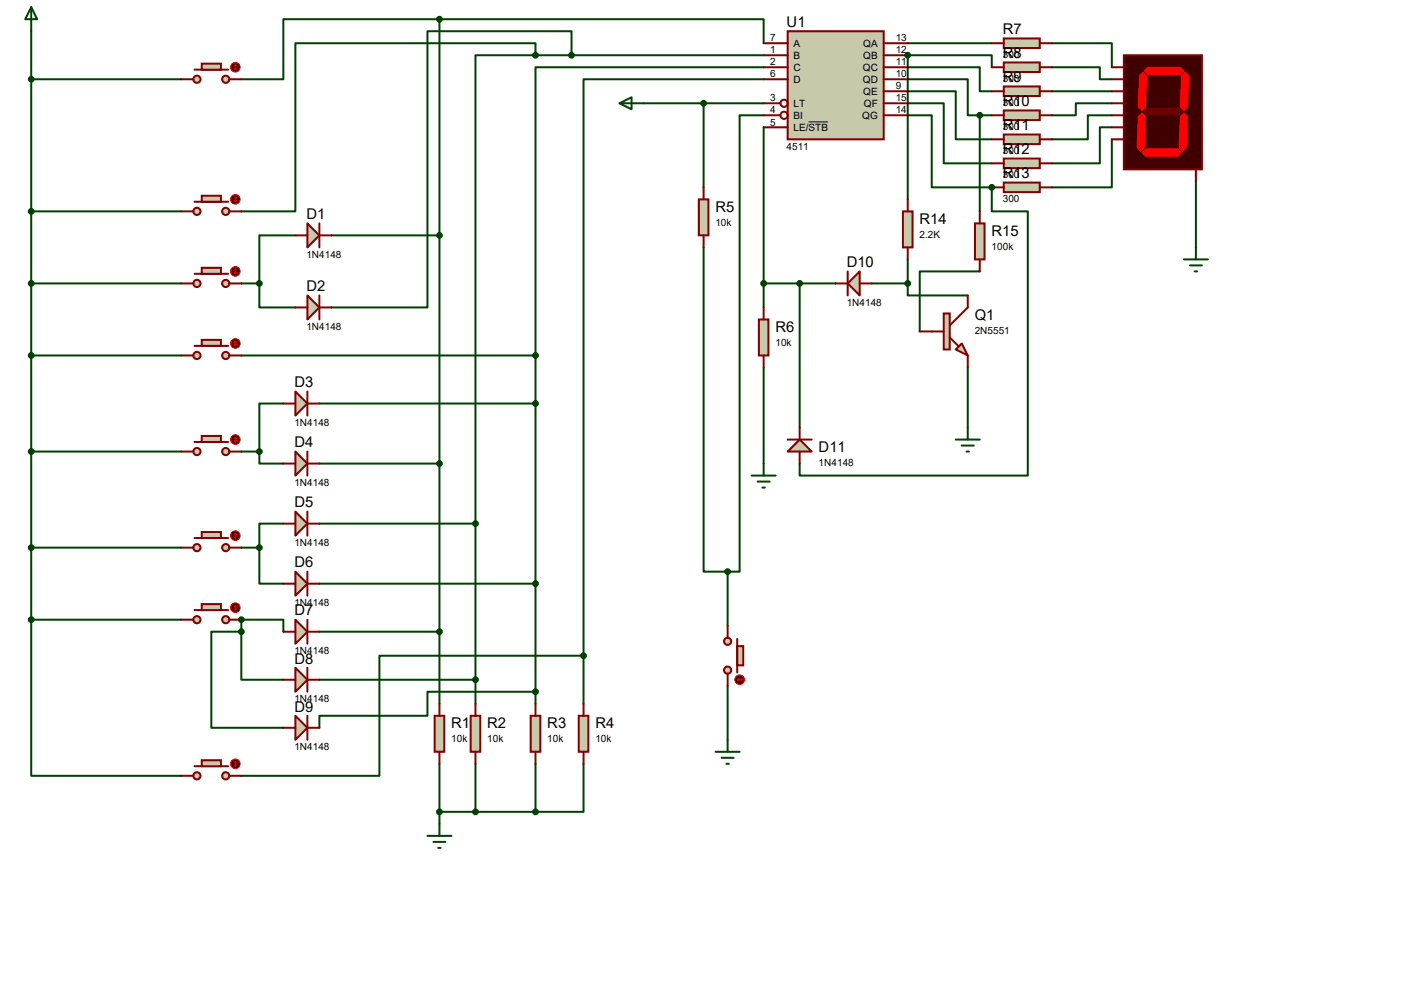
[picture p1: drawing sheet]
<svg xmlns="http://www.w3.org/2000/svg" width="297mm" height="210mm" viewBox="0 0 297 210" stroke-linecap="round" stroke-linejoin="round" font-family="sans-serif">
<g fill="none" stroke="#004000" stroke-width=".42">
<path d="M161.5 14.2h-48.2v61M161.5 16.8h-38.1v121.9M192 14.2h15.3v5.1h2.5M192 19.3h10.2v10.2h7.6M192 11.7h17.8v2.5M192 9.1h17.8M222.5 9.1h12.7v5.1M222.5 14.2h10.2v2.6h2.5M222.5 19.3h12.7M192 21.8h7.6v12.7h10.2M235.2 21.8h-7.6v2.6h-5.1M235.2 24.4h-5.1v5.1h-7.6"/>
<path d="M235.2 26.9h-2.5v7.6h-10.2M235.2 29.5v10.1h-12.7M253 38.4v13.9M51.1 59.9h3.8M54.9 59.9v5.1h7.6M62.5 49.8h-7.6v10.1M51.1 75.2h62.2M113.3 75.2v48.2h-45.7M161.5 77.7v20.3M51.1 95.5h3.8M54.9 95.5v2.5h5M59.9 85.3h-5v10.2"/>
<path d="M67.6 85.3h45.7M51.1 115.8h3.8M54.9 115.8v7.6h5M59.9 110.7h-5v5.1M67.6 110.7h33v38.1M123.4 138.7h-43.1v25.4h-29.2M123.4 138.7v10.1M67.6 143.8h33M153.9 145v11.5M93 171.7h20.3M93 161.5v12.7M100.6 161.5v10.2"/>
<path d="M113.3 161.5v10.2M123.4 161.5v10.2h-10.1"/>
</g>
<circle cx="192" cy="11.7" r=".21" fill="#004000"/>
<path d="M192 16.8h12.7v7.6h2.6M192 11.7v30.5M161.5 26.9v38.1M192 24.4h5.1v15.2h12.7M207.3 24.4h2.5M207.3 24.4v20.3" fill="none" stroke="#004000" stroke-width=".42"/>
<circle cx="209.8" cy="39.6" r=".21" fill="#004000"/>
<g fill="none" stroke="#004000" stroke-width=".42">
<path d="M6.6 16.8h31.8M6.6 6.6v124.5M161.5 24.4h-5v96.5h-2.6M209.8 39.6v5.1h7.6v55.9h-48.2v-2.6M6.6 59.9h31.8M6.6 44.7h31.8M148.8 52.3v68.6h5.1M161.5 59.9h15.3M169.2 59.9v30.5M6.6 75.2h31.8M6.6 95.5h31.8M6.6 115.8h31.8"/>
<path d="M6.6 131.1v33h31.8M6.6 131.1h31.8M51.1 131.1h8.8v2.5M153.9 120.9v11.4"/>
</g>
<circle cx="51.1" cy="131.1" r=".21" fill="#004000"/>
<g fill="none" stroke="#004000" stroke-width=".42">
<path d="M93 4.1h-33.1v12.7h-8.8M93 4.1h68.5v5M93 4.1v144.7M113.3 11.7h-12.7v99M113.3 11.7v-2.6h-50.8v35.6h-11.4M113.3 11.7h48.2M120.9 11.7v-5.1h-30.5v58.4h-20.3M136.1 21.8h25.4M148.8 21.8v17.8M70.1 49.8h22.9M184.4 59.9h7.6M192 59.9v2.6h12.7"/>
<path d="M192 54.9v5M207.3 57.4h-12.7v12.7M204.7 77.7v12.7M67.6 98h25.4M51.1 133.6v10.2h8.8M51.1 133.6h-6.4v20.3h15.2M51.1 131.1v2.5M67.6 133.6h25.4M113.3 123.4v25.4M113.3 146.3h-22.9v5.1h-22.8v2.5"/>
</g>
<g fill="#c8c8aa" stroke="#800000" stroke-width=".42">
<circle cx="47.8" cy="16.8" r=".76"/>
<circle cx="41.7" cy="16.8" r=".76"/>
</g>
<path d="M41.1 14.7h7.2" fill="none" stroke="#800000" stroke-width=".42"/>
<path d="M42.7 13.5h4v1.2h-4z" fill="#c8c8aa" stroke="#800000" stroke-width=".42"/>
<path d="M38.4 16.8h2.5M48.5 16.8h2.6" fill="none" stroke="#800000" stroke-width=".42"/>
<circle cx="49.8" cy="14.2" r="1.02" fill="#400000" stroke="#f00" stroke-width=".21"/>
<path d="M49.5 14.5l.3 .2M49.8 13.7v1M49.8 13.7l-.3 .3M49.8 13.7l.2 .3M50 14.5l-.2 .2" fill="none" stroke="#f00" stroke-width=".21"/>
<g fill="#c8c8aa" stroke="#800000" stroke-width=".42">
<circle cx="47.8" cy="44.7" r=".76"/>
<circle cx="41.7" cy="44.7" r=".76"/>
</g>
<path d="M41.1 42.7h7.2" fill="none" stroke="#800000" stroke-width=".42"/>
<path d="M42.7 41.4h4v1.3h-4z" fill="#c8c8aa" stroke="#800000" stroke-width=".42"/>
<path d="M38.4 44.7h2.5M48.5 44.7h2.6" fill="none" stroke="#800000" stroke-width=".42"/>
<circle cx="49.8" cy="42.2" r="1.02" fill="#400000" stroke="#f00" stroke-width=".21"/>
<path d="M49.5 42.4l.3 .3M49.8 41.7v1M49.8 41.7l-.3 .2M49.8 41.7l.2 .2M50 42.4l-.2 .3" fill="none" stroke="#f00" stroke-width=".21"/>
<g fill="#c8c8aa" stroke="#800000" stroke-width=".42">
<circle cx="47.8" cy="115.8" r=".76"/>
<circle cx="41.7" cy="115.8" r=".76"/>
</g>
<path d="M41.1 113.8h7.2" fill="none" stroke="#800000" stroke-width=".42"/>
<path d="M42.7 112.5h4v1.3h-4z" fill="#c8c8aa" stroke="#800000" stroke-width=".42"/>
<path d="M38.4 115.8h2.5M48.5 115.8h2.6" fill="none" stroke="#800000" stroke-width=".42"/>
<circle cx="49.8" cy="113.3" r="1.02" fill="#400000" stroke="#f00" stroke-width=".21"/>
<path d="M49.5 113.5l.3 .3M49.8 112.8v1M49.8 112.8l-.3 .2M49.8 112.8l.2 .2M50 113.5l-.2 .3" fill="none" stroke="#f00" stroke-width=".21"/>
<g fill="#c8c8aa" stroke="#800000" stroke-width=".42">
<circle cx="47.8" cy="131.1" r=".76"/>
<circle cx="41.7" cy="131.1" r=".76"/>
</g>
<path d="M41.1 129h7.2" fill="none" stroke="#800000" stroke-width=".42"/>
<path d="M42.7 127.8h4v1.2h-4z" fill="#c8c8aa" stroke="#800000" stroke-width=".42"/>
<path d="M38.4 131.1h2.5M48.5 131.1h2.6" fill="none" stroke="#800000" stroke-width=".42"/>
<circle cx="49.8" cy="128.5" r="1.02" fill="#400000" stroke="#f00" stroke-width=".21"/>
<path d="M49.5 128.8l.3 .2M49.8 128v1M49.8 128l-.3 .3M49.8 128l.2 .3M50 128.8l-.2 .2" fill="none" stroke="#f00" stroke-width=".21"/>
<path d="M166.6 6.6h20.3v22.9h-20.3z" fill="#c8c8aa" stroke="#800000" stroke-width=".42"/>
<g fill="none" stroke="#800000" stroke-width=".42">
<path d="M161.5 9.1h5.1M161.5 11.7h5.1M161.5 14.2h5.1M161.5 16.8h5.1M186.9 9.1h5.1M186.9 11.7h5.1M186.9 14.2h5.1M186.9 16.8h5.1M186.9 19.3h5.1M161.5 21.8h3.6M161.5 24.4h3.6M161.5 26.9h5.1"/>
<path d="M186.9 21.8h5.1M186.9 24.4h5.1"/>
<circle cx="165.9" cy="24.4" r=".76"/>
<circle cx="165.9" cy="21.8" r=".76"/>
</g>
<path d="M171.1 25.8h4.1" fill="none" stroke="#000" stroke-width=".21"/>
<path d="M91.9 151.4h2.1v7.6h-2.1z" fill="#c8c8aa" stroke="#800000" stroke-width=".42"/>
<path d="M93 148.8v2.6M93 159v2.5" fill="none" stroke="#800000" stroke-width=".42"/>
<path d="M99.6 151.4h2v7.6h-2z" fill="#c8c8aa" stroke="#800000" stroke-width=".42"/>
<path d="M100.6 148.8v2.6M100.6 159v2.5" fill="none" stroke="#800000" stroke-width=".42"/>
<path d="M112.3 151.4h2v7.6h-2z" fill="#c8c8aa" stroke="#800000" stroke-width=".42"/>
<path d="M113.3 148.8v2.6M113.3 159v2.5" fill="none" stroke="#800000" stroke-width=".42"/>
<path d="M122.4 151.4h2.1v7.6h-2.1z" fill="#c8c8aa" stroke="#800000" stroke-width=".42"/>
<path d="M123.4 148.8v2.6M123.4 159v2.5" fill="none" stroke="#800000" stroke-width=".42"/>
<g fill="#c8c8aa" stroke="#800000" stroke-width=".42">
<circle cx="47.8" cy="95.5" r=".76"/>
<circle cx="41.7" cy="95.5" r=".76"/>
</g>
<path d="M41.1 93.5h7.2" fill="none" stroke="#800000" stroke-width=".42"/>
<path d="M42.7 92.2h4v1.3h-4z" fill="#c8c8aa" stroke="#800000" stroke-width=".42"/>
<path d="M38.4 95.5h2.5M48.5 95.5h2.6" fill="none" stroke="#800000" stroke-width=".42"/>
<circle cx="49.8" cy="93" r="1.02" fill="#400000" stroke="#f00" stroke-width=".21"/>
<path d="M49.5 93.2l.3 .3M49.8 92.5v1M49.8 92.5l-.3 .2M49.8 92.5l.2 .2M50 93.2l-.2 .3" fill="none" stroke="#f00" stroke-width=".21"/>
<g fill="#c8c8aa" stroke="#800000" stroke-width=".42">
<circle cx="47.8" cy="59.9" r=".76"/>
<circle cx="41.7" cy="59.9" r=".76"/>
</g>
<path d="M41.1 57.9h7.2" fill="none" stroke="#800000" stroke-width=".42"/>
<path d="M42.7 56.6h4v1.3h-4z" fill="#c8c8aa" stroke="#800000" stroke-width=".42"/>
<path d="M38.4 59.9h2.5M48.5 59.9h2.6" fill="none" stroke="#800000" stroke-width=".42"/>
<circle cx="49.8" cy="57.4" r="1.02" fill="#400000" stroke="#f00" stroke-width=".21"/>
<path d="M49.5 57.7l.3 .2M49.8 56.9v1M49.8 56.9l-.3 .2M49.8 56.9l.2 .2M50 57.7l-.2 .2" fill="none" stroke="#f00" stroke-width=".21"/>
<g fill="#c8c8aa" stroke="#800000" stroke-width=".42">
<circle cx="47.8" cy="75.2" r=".76"/>
<circle cx="41.7" cy="75.2" r=".76"/>
</g>
<path d="M41.1 73.2h7.2" fill="none" stroke="#800000" stroke-width=".42"/>
<path d="M42.7 71.9h4v1.3h-4z" fill="#c8c8aa" stroke="#800000" stroke-width=".42"/>
<path d="M38.4 75.2h2.5M48.5 75.2h2.6" fill="none" stroke="#800000" stroke-width=".42"/>
<circle cx="49.8" cy="72.6" r="1.02" fill="#400000" stroke="#f00" stroke-width=".21"/>
<path d="M49.5 72.9l.3 .3M49.8 72.1v1.1M49.8 72.1l-.3 .3M49.8 72.1l.2 .3M50 72.9l-.2 .3" fill="none" stroke="#f00" stroke-width=".21"/>
<path d="M65 47.2l2.6 2.6-2.6 2.5z" fill="#c8c8aa" stroke="#800000" stroke-width=".42"/>
<path d="M62.5 49.8h2.5M67.6 47.2v5.1M67.6 49.8h2.5" fill="none" stroke="#800000" stroke-width=".42"/>
<path d="M65 62.5l2.6 2.5-2.6 2.6z" fill="#c8c8aa" stroke="#800000" stroke-width=".42"/>
<path d="M62.5 65h2.5M67.6 62.5v5.1M67.6 65h2.5" fill="none" stroke="#800000" stroke-width=".42"/>
<g fill="#004000" stroke="#004000" stroke-width=".42">
<circle cx="54.9" cy="59.9" r=".51"/>
<circle cx="113.3" cy="75.2" r=".51"/>
</g>
<path d="M62.5 82.8l2.5 2.5-2.5 2.6z" fill="#c8c8aa" stroke="#800000" stroke-width=".42"/>
<path d="M59.9 85.3h2.6M65 82.8v5.1M65 85.3h2.6" fill="none" stroke="#800000" stroke-width=".42"/>
<path d="M62.5 95.5l2.5 2.5-2.5 2.6z" fill="#c8c8aa" stroke="#800000" stroke-width=".42"/>
<path d="M59.9 98h2.6M65 95.5v5.1M65 98h2.6" fill="none" stroke="#800000" stroke-width=".42"/>
<g fill="#004000" stroke="#004000" stroke-width=".42">
<circle cx="54.9" cy="95.5" r=".51"/>
<circle cx="113.3" cy="85.3" r=".51"/>
</g>
<path d="M62.5 108.2l2.5 2.5-2.5 2.6z" fill="#c8c8aa" stroke="#800000" stroke-width=".42"/>
<path d="M59.9 110.7h2.6M65 108.2v5.1M65 110.7h2.6" fill="none" stroke="#800000" stroke-width=".42"/>
<path d="M62.5 120.9l2.5 2.5-2.5 2.6z" fill="#c8c8aa" stroke="#800000" stroke-width=".42"/>
<path d="M59.9 123.4h2.6M65 120.9v5.1M65 123.4h2.6" fill="none" stroke="#800000" stroke-width=".42"/>
<g fill="#004000" stroke="#004000" stroke-width=".42">
<circle cx="100.6" cy="110.7" r=".51"/>
<circle cx="54.9" cy="115.8" r=".51"/>
<circle cx="113.3" cy="123.4" r=".51"/>
</g>
<path d="M62.5 131.1l2.5 2.5-2.5 2.5z" fill="#c8c8aa" stroke="#800000" stroke-width=".42"/>
<path d="M59.9 133.6h2.6M65 131.1v5M65 133.6h2.6" fill="none" stroke="#800000" stroke-width=".42"/>
<path d="M62.5 141.2l2.5 2.6-2.5 2.5z" fill="#c8c8aa" stroke="#800000" stroke-width=".42"/>
<path d="M59.9 143.8h2.6M65 141.2v5.1M65 143.8h2.6" fill="none" stroke="#800000" stroke-width=".42"/>
<path d="M62.5 151.4l2.5 2.5-2.5 2.6z" fill="#c8c8aa" stroke="#800000" stroke-width=".42"/>
<path d="M59.9 153.9h2.6M65 151.4v5.1M65 153.9h2.6" fill="none" stroke="#800000" stroke-width=".42"/>
<circle cx="100.6" cy="143.8" r=".51" fill="#004000" stroke="#004000" stroke-width=".42"/>
<g fill="#c8c8aa" stroke="#800000" stroke-width=".42">
<circle cx="47.8" cy="164.1" r=".76"/>
<circle cx="41.7" cy="164.1" r=".76"/>
</g>
<path d="M41.1 162.1h7.2" fill="none" stroke="#800000" stroke-width=".42"/>
<path d="M42.7 160.8h4v1.3h-4z" fill="#c8c8aa" stroke="#800000" stroke-width=".42"/>
<path d="M38.4 164.1h2.5M48.5 164.1h2.6" fill="none" stroke="#800000" stroke-width=".42"/>
<circle cx="49.8" cy="161.5" r="1.02" fill="#400000" stroke="#f00" stroke-width=".21"/>
<path d="M49.5 161.8l.3 .3M49.8 161v1.1M49.8 161l-.3 .3M49.8 161l.2 .3M50 161.8l-.2 .3" fill="none" stroke="#f00" stroke-width=".21"/>
<g fill="#004000" stroke="#004000" stroke-width=".42">
<circle cx="123.4" cy="138.7" r=".51"/>
<circle cx="100.6" cy="171.7" r=".51"/>
<circle cx="113.3" cy="171.7" r=".51"/>
</g>
<path d="M147.8 42.2h2.1v7.6h-2.1z" fill="#c8c8aa" stroke="#800000" stroke-width=".42"/>
<path d="M148.8 39.6v2.6M148.8 49.8v2.5" fill="none" stroke="#800000" stroke-width=".42"/>
<path d="M160.5 67.6h2.1v7.6h-2.1z" fill="#c8c8aa" stroke="#800000" stroke-width=".42"/>
<path d="M161.5 65v2.6M161.5 75.2v2.5" fill="none" stroke="#800000" stroke-width=".42"/>
<g fill="#c8c8aa" stroke="#800000" stroke-width=".42">
<circle cx="153.9" cy="141.7" r=".76"/>
<circle cx="153.9" cy="135.6" r=".76"/>
</g>
<path d="M156 135.1v7.1" fill="none" stroke="#800000" stroke-width=".42"/>
<path d="M156 136.7h1.2v4h-1.2z" fill="#c8c8aa" stroke="#800000" stroke-width=".42"/>
<path d="M153.9 132.3v2.6M153.9 142.5v2.5" fill="none" stroke="#800000" stroke-width=".42"/>
<circle cx="156.5" cy="143.8" r="1.02" fill="#400000" stroke="#f00" stroke-width=".21"/>
<path d="M156 143.8h1M156 143.8l.2 .2M156.2 143.5l-.2 .3M156.7 143.5l.3 .3M157 143.8l-.3 .2" fill="none" stroke="#f00" stroke-width=".21"/>
<path d="M161.5 98v2.6M159 100.6h5.1M160.3 101.9h2.5M161.3 103.1h.5M151.4 159h5.1M153.9 156.5v2.5M90.4 176.8h5.1M91.7 178.1h2.5M92.7 179.3h.5M93 174.2v2.6M152.7 160.3h2.5M153.7 161.5h.5" fill="none" stroke="#004000" stroke-width=".42"/>
<circle cx="93" cy="171.7" r=".51" fill="#004000" stroke="#004000" stroke-width=".42"/>
<path d="M212.3 8.1h7.7v2.1h-7.7z" fill="#c8c8aa" stroke="#800000" stroke-width=".42"/>
<path d="M209.8 9.1h2.5M220 9.1h2.5" fill="none" stroke="#800000" stroke-width=".42"/>
<path d="M212.3 13.2h7.7v2h-7.7z" fill="#c8c8aa" stroke="#800000" stroke-width=".42"/>
<path d="M209.8 14.2h2.5M220 14.2h2.5" fill="none" stroke="#800000" stroke-width=".42"/>
<path d="M212.3 18.3h7.7v2h-7.7z" fill="#c8c8aa" stroke="#800000" stroke-width=".42"/>
<path d="M209.8 19.3h2.5M220 19.3h2.5" fill="none" stroke="#800000" stroke-width=".42"/>
<path d="M212.3 23.4h7.7v2h-7.7z" fill="#c8c8aa" stroke="#800000" stroke-width=".42"/>
<path d="M209.8 24.4h2.5M220 24.4h2.5" fill="none" stroke="#800000" stroke-width=".42"/>
<path d="M212.3 28.4h7.7v2.1h-7.7z" fill="#c8c8aa" stroke="#800000" stroke-width=".42"/>
<path d="M209.8 29.5h2.5M220 29.5h2.5" fill="none" stroke="#800000" stroke-width=".42"/>
<path d="M212.3 33.5h7.7v2.1h-7.7z" fill="#c8c8aa" stroke="#800000" stroke-width=".42"/>
<path d="M209.8 34.5h2.5M220 34.5h2.5" fill="none" stroke="#800000" stroke-width=".42"/>
<path d="M212.3 38.6h7.7v2h-7.7z" fill="#c8c8aa" stroke="#800000" stroke-width=".42"/>
<path d="M209.8 39.6h2.5M220 39.6h2.5" fill="none" stroke="#800000" stroke-width=".42"/>
<path d="M237.7 11.7h16.6v24.1h-16.6z" fill="#400000" stroke="#800000" stroke-width=".42"/>
<g fill="#f00" stroke="#f00" stroke-width=".21">
<path d="M242.1 15l.7-.8h6.9l.7 .8-.7 .7h-6.9z"/>
<path d="M249.9 16l.8-.8 .8 .8-.3 6.6-.8 .8-.7-.8z"/>
<path d="M249.7 24.6l.7-.7 .8 .7-.2 6.6-.8 .8-.8-.8z"/>
<path d="M241.6 32.3l.7-.8h6.9l.7 .8-.7 .7h-6.9z"/>
<path d="M240.8 24.6l.8-.7 .7 .7-.2 6.6-.8 .8-.8-.8z"/>
<path d="M241 16l.8-.8 .8 .8-.3 6.6-.7 .8-.8-.8z"/>
</g>
<path d="M241.8 23.6l.8-.7h6.8l.8 .7-.8 .8h-6.8z" fill="#600000" stroke="#600000" stroke-width=".21"/>
<path d="M235.2 14.2h2.5M235.2 16.8h2.5M235.2 19.3h2.5M235.2 21.8h2.5M235.2 24.4h2.5M235.2 26.9h2.5M235.2 29.5h2.5M253 35.8v2.6" fill="none" stroke="#800000" stroke-width=".42"/>
<path d="M250.4 54.9h5.1M251.7 56.1h2.6M252.7 57.4h.5M253 52.3v2.6" fill="none" stroke="#004000" stroke-width=".42"/>
<path d="M191 44.7h2v7.6h-2z" fill="#c8c8aa" stroke="#800000" stroke-width=".42"/>
<path d="M192 42.2v2.5M192 52.3v2.6" fill="none" stroke="#800000" stroke-width=".42"/>
<circle cx="192" cy="11.7" r=".51" fill="#004000" stroke="#004000" stroke-width=".42"/>
<path d="M206.2 47.2h2.1v7.7h-2.1z" fill="#c8c8aa" stroke="#800000" stroke-width=".42"/>
<path d="M207.3 44.7v2.5M207.3 54.9v2.5" fill="none" stroke="#800000" stroke-width=".42"/>
<circle cx="207.3" cy="24.4" r=".51" fill="#004000" stroke="#004000" stroke-width=".42"/>
<path d="M181.9 57.4v5.1l-2.6-2.6z" fill="#c8c8aa" stroke="#800000" stroke-width=".42"/>
<path d="M176.8 59.9h2.5M179.3 57.4v5.1M181.9 59.9h2.5" fill="none" stroke="#800000" stroke-width=".42"/>
<circle cx="161.5" cy="59.9" r=".51" fill="#004000" stroke="#004000" stroke-width=".42"/>
<path d="M202.2 93h5.1M203.5 94.2h2.5M204.5 95.5h.5M204.7 90.4v2.6" fill="none" stroke="#004000" stroke-width=".42"/>
<path d="M169.2 93l2.5 2.5h-5.1z" fill="#c8c8aa" stroke="#800000" stroke-width=".42"/>
<path d="M166.6 93h5.1M169.2 90.4v2.6M169.2 95.5v2.5" fill="none" stroke="#800000" stroke-width=".42"/>
<g fill="#004000" stroke="#004000" stroke-width=".42">
<circle cx="209.8" cy="39.6" r=".51"/>
<circle cx="169.2" cy="59.9" r=".51"/>
<circle cx="6.6" cy="16.8" r=".51"/>
<circle cx="6.6" cy="115.8" r=".51"/>
<circle cx="6.6" cy="95.5" r=".51"/>
<circle cx="6.6" cy="75.2" r=".51"/>
<circle cx="6.6" cy="59.9" r=".51"/>
<circle cx="6.6" cy="44.7" r=".51"/>
<circle cx="153.9" cy="120.9" r=".51"/>
<circle cx="6.6" cy="131.1" r=".51"/>
<circle cx="51.1" cy="131.1" r=".51"/>
<circle cx="93" cy="133.6" r=".51"/>
<circle cx="93" cy="98" r=".51"/>
<circle cx="113.3" cy="11.7" r=".51"/>
</g>
<path d="M6.6 1.5l1.3 2.6h-2.6zM6.6 1.5v5.1M131.1 21.8l2.5-1.2v2.5zM131.1 21.8h5" fill="none" stroke="#004000" stroke-width=".42"/>
<g fill="#c8c8aa" stroke="#800000" stroke-width=".42">
<path d="M202.2 73.9l1.3-1.3 1.2 2.6z"/>
<path d="M199.6 66.3h1.3v7.6h-1.3z"/>
</g>
<path d="M194.6 70.1h5M200.9 71.4l1.8 1.8M204.7 62.5v2.5l-3.8 3.8M204.7 75.2v2.5" fill="none" stroke="#800000" stroke-width=".42"/>
<g fill="#004000" stroke="#004000" stroke-width=".42">
<circle cx="192" cy="59.9" r=".51"/>
<circle cx="113.3" cy="146.3" r=".51"/>
<circle cx="120.9" cy="11.7" r=".51"/>
<circle cx="93" cy="49.8" r=".51"/>
<circle cx="93" cy="4.1" r=".51"/>
<circle cx="148.8" cy="21.8" r=".51"/>
<circle cx="51.1" cy="133.6" r=".51"/>
</g>
<g font-size="3.1">
<text x="166.4" y="5.7">U1</text>
<text x="212.1" y="7.2">R7</text>
<text x="212.1" y="12.3">R8</text>
<text x="212.1" y="17.4">R9</text>
<text x="212.1" y="22.5">R10</text>
<text x="212.1" y="27.6">R11</text>
<text x="212.1" y="32.6">R12</text>
<text x="212.1" y="37.7">R13</text>
<text x="64.8" y="46.4">D1</text>
<text x="151.3" y="44.8">R5</text>
<text x="194.5" y="47.3">R14</text>
<text x="209.8" y="49.9">R15</text>
<text x="179.1" y="56.5">D10</text>
<text x="64.8" y="61.6">D2</text>
<text x="164" y="70.2">R6</text>
<text x="206.2" y="67.6">Q1</text>
<text x="62.3" y="81.9">D3</text>
<text x="62.3" y="94.6">D4</text>
<text x="173.2" y="95.6">D11</text>
<text x="62.3" y="107.3">D5</text>
<text x="62.3" y="120">D6</text>
<text x="62.3" y="130.2">D7</text>
<text x="62.3" y="140.3">D8</text>
<text x="62.3" y="150.5">D9</text>
<text x="95.5" y="154">R1</text>
<text x="103.1" y="154">R2</text>
<text x="115.8" y="154">R3</text>
<text x="125.9" y="154">R4</text>
</g>
<g font-size="2.1">
<text x="162.9" y="8.8">7</text>
<text x="162.9" y="11.3">1</text>
<text x="167.9" y="9.9">A</text>
<text x="182.6" y="9.9">QA</text>
<text x="189.5" y="8.8">13</text>
<text x="189.5" y="11.3">12</text>
<text x="162.9" y="13.8">2</text>
<text x="162.9" y="16.4">6</text>
<text x="167.9" y="12.4">B</text>
<text x="167.9" y="15">C</text>
<text x="167.9" y="17.5">D</text>
<text x="182.5" y="15">QC</text>
<text x="182.5" y="17.5">QD</text>
<text x="182.6" y="12.4">QB</text>
<text x="189.5" y="13.8">11</text>
<text x="189.5" y="16.4">10</text>
<text x="212.1" y="12.3">300</text>
<text x="212.1" y="17.4">300</text>
<text x="162.9" y="21.5">3</text>
<text x="167.9" y="22.6">LT</text>
<text x="182.6" y="20.1">QE</text>
<text x="182.8" y="22.6">QF</text>
<text x="189.5" y="18.9">9</text>
<text x="189.5" y="21.5">15</text>
<text x="212.1" y="22.5">300</text>
<text x="162.9" y="24">4</text>
<text x="162.9" y="26.5">5</text>
<text x="167.9" y="25.1">BI</text>
<text x="167.9" y="27.7">LE/STB</text>
<text x="182.4" y="25.1">QG</text>
<text x="189.5" y="24">14</text>
<text x="212.1" y="27.6">300</text>
<text x="166.4" y="31.6">4511</text>
<text x="212.1" y="32.6">300</text>
<text x="212.1" y="37.7">300</text>
<text x="151.3" y="47.7">10k</text>
<text x="212.1" y="42.8">300</text>
<text x="194.5" y="50.2">2.2K</text>
<text x="209.8" y="52.8">100k</text>
<text x="64.8" y="54.5">1N4148</text>
<text x="179.1" y="64.6">1N4148</text>
<text x="64.8" y="69.7">1N4148</text>
<text x="206.2" y="70.6">2N5551</text>
<text x="164" y="73.1">10k</text>
<text x="62.3" y="90">1N4148</text>
<text x="173.2" y="98.5">1N4148</text>
<text x="62.3" y="102.7">1N4148</text>
<text x="62.3" y="115.4">1N4148</text>
<text x="62.3" y="128.1">1N4148</text>
<text x="62.3" y="138.3">1N4148</text>
<text x="62.3" y="148.5">1N4148</text>
<text x="62.3" y="158.6">1N4148</text>
<text x="95.5" y="156.9">10k</text>
<text x="103.1" y="156.9">10k</text>
<text x="115.8" y="156.9">10k</text>
<text x="125.9" y="156.9">10k</text>
</g>
</svg>
